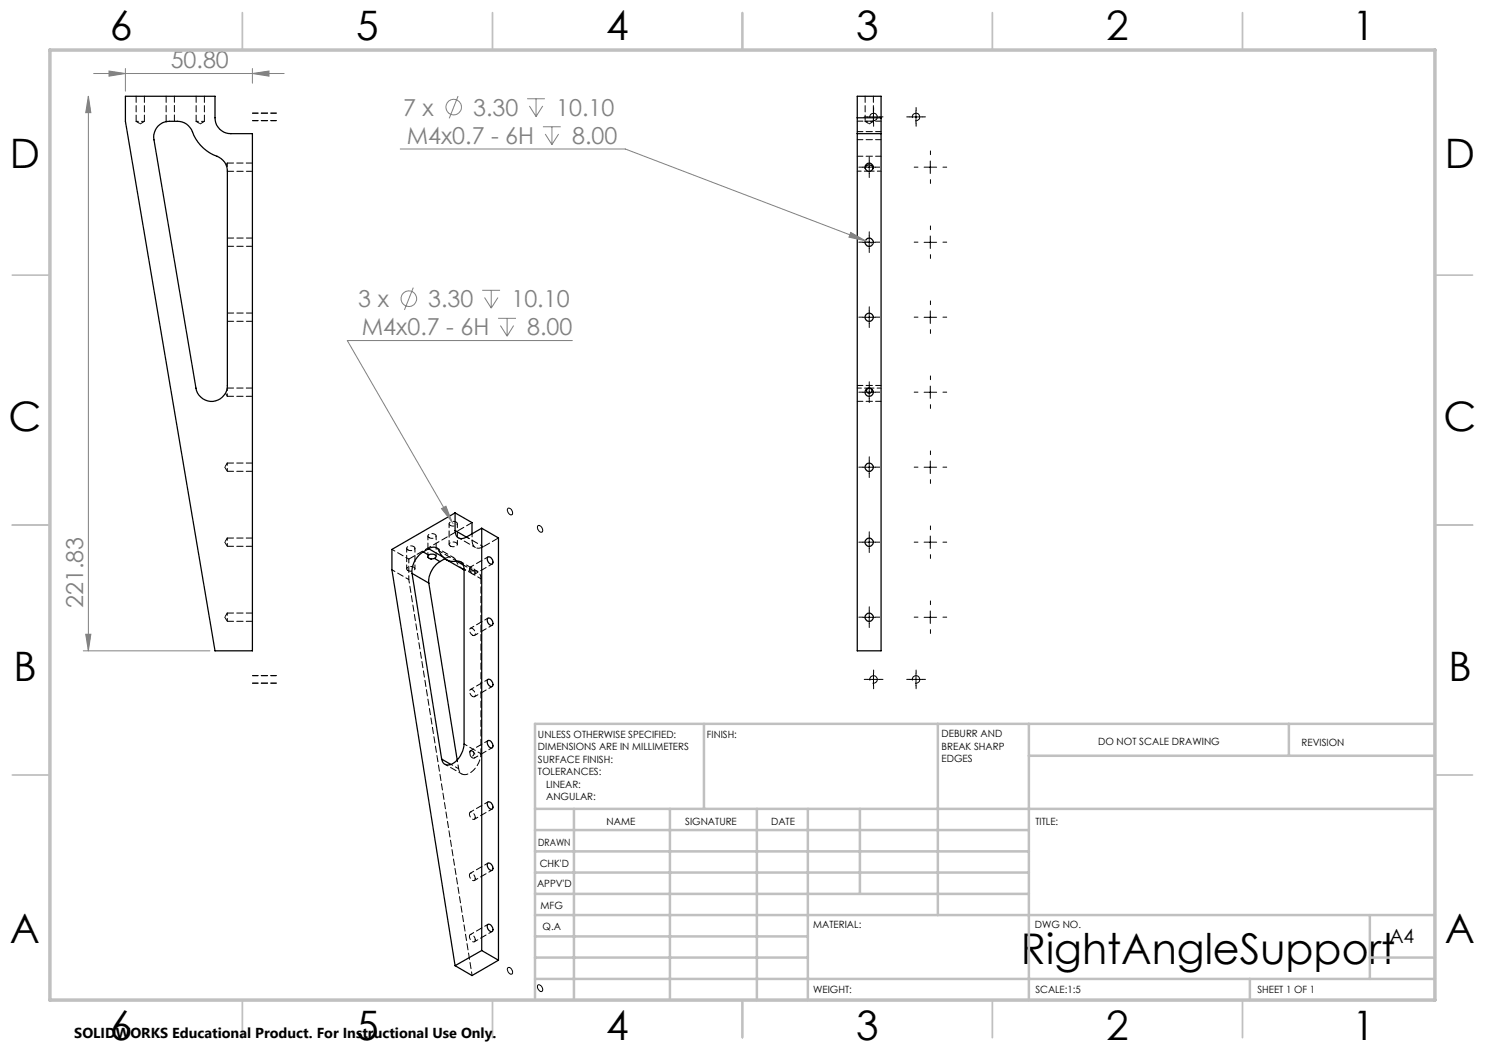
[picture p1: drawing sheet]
<svg xmlns="http://www.w3.org/2000/svg" width="297mm" height="210mm" viewBox="0 0 297 210" stroke-linecap="round" stroke-linejoin="round" font-family="sans-serif">
<g fill="none" stroke="#000" stroke-width=".25">
<path d="M25.1 19.3h17.9v4.3a3.1 3.1 0 0 0 3.2 3.1h4.3v103.5h-7.5l-17.9-105.9zM31.6 25.2a2.99 2.99 0 0 1 2.3-.9 4.2 4.2 0 0 1 3.8 .8 3.9 3.9 0 0 1 1.1 2 8.6 8.6 0 0 0 5 4.4l.4 .2a3 3 0 0 1 1.3 2.5v42.9a3.2 3.2 0 0 1-2.9 3.2 3.2 3.2 0 0 1-3.4-2.7l-8.4-49.6a3.3 3.3 0 0 1 .8-2.8zM33.2 24.3h.1M171.4 23.6v3.1M171.4 26.7v103.5h4.8v-103.5M171.4 23.6v-4.3h4.8v4.3M171.4 26.7h4.8M171.4 23.6h4.8M173 33.7a.8 .8 0 0 1 .8-.7 .8 .8 0 0 1 .8 .7M176.2 23.6v3.1M173.6 77.7a.53 .53 0 0 0-.2 .8 .53 .53 0 0 0 .8 0 .53 .53 0 0 0-.1-.8M173.7 77.6h.3"/>
<path d="M82.4 114.7l5.9 37.1M82.4 114.7l3.4 1.9M84.6 110.4a4.7 4.7 0 0 0-2.2 4.3M84.6 110.4l1.1 .6M85.7 109.7a1.42 1.42 0 0 1 2.4 1 3 3 0 0 0 3.2 1.5M85.7 111a.52 .52 0 0 0 0 .6 .52 .52 0 0 0 .7 .2l.5-.1M85.7 111a.98 .98 0 0 1 1.5 .3l-.3 .4M85.7 109.7l-1.1 .7M85.7 109.7l2.8 1.6M85.8 116.6l5.6 35.4M86.9 111.7l1.1 .6M88 112.3a4.9 4.9 0 0 0-2.2 4.3"/>
<path d="M89 111.8l-1 .5M89.2 111.9l3.6 2.1M91 106.1a1.37 1.37 0 0 0 .7 1.5 1.37 1.37 0 0 0 1.6-.2M91 102.6l-12.6 7.3v4.1l12.6 79.1M91 102.6v3.5M91 102.6l3.4 1.9v2.3M91 106.1l2.3 1.3M91.3 112.2a1.33 1.33 0 0 1 1.5 1.6v35a4.8 4.8 0 0 1-2.8 4.2 1.27 1.27 0 0 1-1.7-1.2M91.3 112.2l1.4 .8M96.3 105.6v84.5M96.3 105.6l3.4 2v84.4M96.3 105.6l-3 1.8"/>
<path d="M97.5 111.4a.87 .87 0 0 1 .9 .5 .87 .87 0 0 1 0 .9 1.03 1.03 0 0 1-.9-1.4zM97.5 135.9a.87 .87 0 0 1 .9 .4 .87 .87 0 0 1 0 1 1.03 1.03 0 0 1-.9-1.4zM97.5 123.7a.87 .87 0 0 1 .9 .4 .87 .87 0 0 1 0 1 1.03 1.03 0 0 1-.9-1.4zM88.3 151.8l1.9 1.1M97.5 148.2a.87 .87 0 0 1 1.1 1.2l-.1 .1a.88 .88 0 0 1-.9-.3 .88 .88 0 0 1-.1-.9zM97.5 172.7a.87 .87 0 0 1 .9 .4 .87 .87 0 0 1 0 1 1.03 1.03 0 0 1-.9-1.4zM97.5 160.4a.87 .87 0 0 1 .9 .5 .87 .87 0 0 1 0 .9 1.07 1.07 0 0 1-.9-1.4zM96.3 190.1l3.4 1.9M96.3 190.1l-5.3 3M97.5 184.9a.87 .87 0 0 1 .9 .4 .87 .87 0 0 1 0 1 1.03 1.03 0 0 1-.9-1.4zM99.7 192l-5.3 3.1-3.4-2"/>
<circle cx="173.8" cy="33.4" r=".82"/>
<circle cx="173.8" cy="48.4" r=".83"/>
<circle cx="173.8" cy="63.5" r=".82"/>
<circle cx="173.8" cy="78.5" r=".82"/>
<circle cx="173.8" cy="93.4" r=".82"/>
<circle cx="173.8" cy="108.4" r=".82"/>
<circle cx="173.8" cy="123.4" r=".83"/>
</g>
<g fill="none" stroke="#000" stroke-width=".2" stroke-dasharray="1.3 .6" stroke-dashoffset=".5">
<path d="M27.2 24.3l.9 .5M28.1 24.8l.8-.5M39.2 24.3l.9 .5M40.1 24.8l.8-.5M45.5 32.6v1.1M171.5 34.2h2.1M173 24.3l.9 .5M173.9 24.8l.8-.5M174.1 34.2h2.1M171.5 77.6h2.2M174 77.6h2.2M45 93.4l.5 .9"/>
<path d="M45.5 92.6l-.5 .8M45 108.4l.5 .9M45.5 107.6l-.5 .8M81.3 109.6v4.2M81.6 114.1a.4 .4 0 0 1-.2-.5 .4 .4 0 0 1 .4-.3l.9 .1a.4 .4 0 0 1 .3 .5 .4 .4 0 0 1-.5 .3l-.9-.1M81.6 110a.4 .4 0 0 1-.2-.5 .4 .4 0 0 1 .4-.3l.9 .1a.4 .4 0 0 1 .3 .5 .4 .4 0 0 1-.5 .3l-.9-.1M81.8 115.9l12.6 79.2M81.8 111.8v4.1M83 113.8v-4.2M85.6 107.2v4.1M85.8 107.5a.4 .4 0 0 1-.2-.4 .4 .4 0 0 1 .4-.3l1 .1a.4 .4 0 0 1 .2 .4 .4 .4 0 0 1-.4 .3l-1-.1M87.2 111.3v-4.1"/>
<path d="M89.8 104.7v4.2M90.1 105.1a.4 .4 0 0 1-.3-.5 .4 .4 0 0 1 .5-.3l.9 .1a.4 .4 0 0 1 .3 .5 .4 .4 0 0 1-.5 .3l-.9-.1M90.1 109.2a.4 .4 0 0 1-.3-.5 .4 .4 0 0 1 .5-.3l.9 .1a.4 .4 0 0 1 .3 .5 .4 .4 0 0 1-.5 .3l-.9-.1M91.2 112.2l.5 .9 .9 .7M91.5 108.9v-4.2M94.9 114.8l3.5-2M97.6 111.4l-3.5 2M45 123.4l.5 .9M45.5 122.6l-.5 .8M94.5 139.3a.9 .9 0 0 1-.3-1.4 .93 .93 0 0 1 .6 1.5l-.3-.1M94.5 127a.9 .9 0 0 1-.3-1.4 .93 .93 0 0 1 .6 1.5l-.3-.1M94.9 139.3l3.6-2"/>
<path d="M94.9 127.1l3.6-2.1M97.6 135.9l-3.5 2M97.6 123.6l-3.5 2.1M94.9 151.6l3.5-2.1M97.6 148.1l-3.5 2.1M94.9 176.1l3.5-2.1M94.9 163.9l3.5-2.1M95.1 175.7a.9 .9 0 0 0-1.1-1 .93 .93 0 0 0 .9 1.4l.2-.4M95.1 163.5a.9 .9 0 0 0-1.1-1 .93 .93 0 0 0 .9 1.3l.2-.3M97.6 172.6l-3.5 2.1M97.6 160.4l-3.5 2M94.9 188.3l3.5-2"/>
<path d="M95.1 188a.9 .9 0 0 0-1.1-1 .93 .93 0 0 0 .9 1.3l.2-.3M97.6 184.9l-3.5 2"/>
</g>
<g fill="none" stroke="#000" stroke-width=".2" stroke-dasharray="1.3 .6">
<path d="M27.2 19.2v5.1M33.2 19.2v5.1M39.2 19.2v5.1M173 19.2v5.1M28.9 24.3v-5.1M33.2 24.3h.2M33.2 24.3h.1M33.4 24.3h-.1M34.9 24.2v-5M40.9 24.3v-5.1M45.5 32.6l-.3 .4M45.5 34.3h5"/>
<path d="M50.5 32.6h-5M174.7 24.3v-5.1M45.5 49.3h5M50.5 47.6h-5M45.5 79.3h5M45.5 64.3h5M50.5 77.6h-5M50.5 62.6h-5M45.5 94.3h5M50.5 92.6h-5M45.5 109.3h5M50.5 107.6h-5"/>
<path d="M89.1 111.7h-.1M94.4 104.5l-12.6 7.3M94.7 114.9l.3-.2M94.7 114.9l-.4-.2M45.5 124.3h5M50.5 122.6h-5M94.7 150.4l-.4-.3"/>
</g>
<path d="M27.2 24.3h1.7M39.2 24.3h1.7M173 24.3h1.7M45.5 77.7v1.6M45.5 92.6v1.7M45.5 107.6v1.7M45.5 122.6v1.7" fill="none" stroke="#000" stroke-width=".2" stroke-dasharray="1.3 .6" stroke-dashoffset=".8"/>
<path d="M45.1 78.7l.4 .6M86.2 111.8l-.6-.4M93.9 114l.4 .7M94.7 114.2l-2-1.2M95 114.7a.97 .97 0 0 0-1-1.2l-.1 .5" fill="none" stroke="#000" stroke-width=".2" stroke-dasharray="1.3 .6" stroke-dashoffset=".4"/>
<path d="M55.3 24.1h-4.8M55.3 22.6h-4.8M171.5 26.3h4.7M176.2 31.2h-4.7M176.2 27.9h-4.7M176.2 24.2h-4.7M176.2 77.1h-4.7M171.5 80.3h4.7M55.3 136.6h-4.8M55.3 135.1h-4.8" fill="none" stroke="#000" stroke-width=".2" stroke-dasharray="1.3 .6" stroke-dashoffset=".2"/>
<path d="M91.7 153.7a1.36 1.36 0 0 0 1 1.2 1.36 1.36 0 0 0 1.4-.4 5 5 0 0 0 2.1-3.8M94.3 150.1a.5 .5 0 0 0-.4 .4 .5 .5 0 0 0 .1 .5l.5 .6a.4 .4 0 0 0 .5-.1 .4 .4 0 0 0 0-.5l-.3-.6" fill="none" stroke="#000" stroke-width=".2" stroke-dasharray="1.3 .6" stroke-dashoffset=".7"/>
<path d="M78.4 109.9l3.4 1.9M78.4 114l3.4 1.9M87.9 110.2l3.3 2M90.7 111.5l-3.4-1.9M91.7 107.6l3.4 1.9M93.3 107.4l3.4 1.9M93.3 107.4l1.1 .6M94.4 106.8v1.2M95.5 114.3l-3.3-2M89 152.8l3.4 2M96.2 150.7l-3.4-1.9" fill="none" stroke="#000" stroke-width=".2" stroke-dasharray="1.3 .6" stroke-dashoffset=".6"/>
<path d="M89.1 111.7l-.6-.4M91.2 112.2a1.32 1.32 0 0 0-2.1-.5M96.2 115.7a1.32 1.32 0 0 0-1.5-1.5M94.3 150.1a.61 .61 0 0 0-.3 .6 .61 .61 0 0 0 .4 .5l.4-.3-.1-.5M96.2 150.7v-35" fill="none" stroke="#000" stroke-width=".2" stroke-dasharray="1.3 .6" stroke-dashoffset=".3"/>
<path d="M92.8 113.8l1.5 .9M94.7 114.9l1.5 .8M95 114.7a1.38 1.38 0 0 0-1-.9l-.1 .2M90.2 152.9l1.5 .8M91.4 152l.3 1.7" fill="none" stroke="#000" stroke-width=".2" stroke-dasharray="1.3 .6" stroke-dashoffset=".9"/>
<path d="M96.7 109.3l3-1.7" fill="none" stroke="#000" stroke-width=".2" stroke-dasharray="1.3 .6" stroke-dashoffset="-.2"/>
<path d="M92.8 114l.9 .2h1" fill="none" stroke="#000" stroke-width=".2" stroke-dasharray="1.3 .6" stroke-dashoffset="1"/>
<path d="M94.4 108a1.37 1.37 0 0 0 .7 1.5 1.37 1.37 0 0 0 1.6-.2" fill="none" stroke="#000" stroke-width=".2" stroke-dasharray="1.3 .6" stroke-dashoffset="-.1"/>
<g fill="none" stroke="#808080" stroke-width=".2">
<path d="M17.7 19.3l.5 3.2h-1.1zM17.7 19.3v110.9M18.7 14.7h38.1M21.8 14.2l3.3 .5-3.3 .5zM25.1 13.7v4.5M50.5 14.7l3.3-.5v1zM50.5 13.7v2.9M91.6 19.2l-1.7 4.5M105.4 19.7h3.6M107.2 19.7v3.6M80 29.8h45.1l48 18.3M105.9 21.2l1.3 2.1"/>
<path d="M108.5 21.2l-1.3 2.1M108.6 25.4h3.5M109 26.8l1.4 2.1M110.4 25.4v3.5M111.7 26.8l-1.3 2.1M82.7 57.5l-1.8 4.5M96.4 58.1h3.6M96.9 59.5l1.3 2.1M98.2 58.1v3.5M99.6 59.5l-1.4 2.1M170.1 46.5l3 1.6-3.3-.7zM173.1 48.1l1.5 .6"/>
<path d="M99.6 63.7h3.6M100.1 65.1l1.3 2.1M101.4 63.7v3.5M102.7 65.1l-1.3 2.1M114.5 68.1h-45l20.9 36.2M88.3 101.7l.9-.5 1.2 3.1zM90.4 104.3l.2 .5M16.7 130.2h25.3M17.1 126.9h1.1l-.5 3.3z"/>
<circle cx="90.7" cy="21.4" r="1.55"/>
<circle cx="81.8" cy="59.7" r="1.55"/>
</g>
<g fill="none" stroke="#000" stroke-width=".2">
<path d="M172.6 33.4h2.5M173.5 23.4h2.5M173.8 32.2v2.5M174 23.6a.75 .75 0 0 1 .6-.9 .75 .75 0 0 1 .9 .8 .75 .75 0 0 1-1 .6M174.7 22.1v2.6M182 23.4h2.5M182.5 23.6a.75 .75 0 0 1 .6-.9 .75 .75 0 0 1 .9 .8 .75 .75 0 0 1-1 .6M183.2 22.1v2.6M184.8 33.4h2.5M186.1 32.2v2.5M172.6 48.5h2.5M173.8 47.2v2.5"/>
<path d="M184.8 48.5h2.5M186.1 47.2v2.5M172.6 78.4h2.5M172.6 63.5h2.5M173.8 62.2v2.5M173.8 77.2v2.5M184.8 78.4h2.5M184.8 63.5h2.5M186.1 62.2v2.5M186.1 77.2v2.5M172.6 93.4h2.5M173.8 92.2v2.5"/>
<path d="M184.8 93.4h2.5M186.1 92.2v2.5M101.6 101.7a.85 .85 0 0 1 .7 1.3 .9 .9 0 0 1-.7-1.3zM107.5 105.2a.77 .77 0 0 1 .8 .2 .77 .77 0 0 1 .2 .8v.1a.62 .62 0 0 1-.7 0 .62 .62 0 0 1-.3-.6zM172.6 108.4h2.5M173.8 107.2v2.5M184.8 108.4h2.5M186.1 107.2v2.5M172.6 123.5h2.5M173.5 135.9h2.5M173.8 122.2v2.5M174 136.1a.75 .75 0 0 1 .6-.9 .75 .75 0 0 1 .9 .8 .75 .75 0 0 1-1 .6"/>
<path d="M174.7 134.6v2.6M182 135.9h2.5M182.5 136.1a.75 .75 0 0 1 .6-.9 .75 .75 0 0 1 .9 .8 .75 .75 0 0 1-1 .6M183.2 134.6v2.6M184.8 123.5h2.5M186.1 122.2v2.5M101.6 193.6a.8 .8 0 0 1 .8 .3 .8 .8 0 0 1-.1 .9 .93 .93 0 0 1-.7-1.2zM107.5 197.1a.77 .77 0 0 1 .8 .2 .77 .77 0 0 1 .2 .8 .52 .52 0 0 1-.5 .2 .52 .52 0 0 1-.4-.5z"/>
</g>
<g fill="none" stroke="#c0c0c0" stroke-width=".35">
<path d="M48.5 2.5v7.5M98.5 2.5v7.5M148.5 2.5v7.5M198.5 2.5v7.5M248.5 2.5v7.5M2.5 55h7.5M287 55h7.5M2.5 105h7.5M287 105h7.5M2.5 155h7.5M287 155h7.5M48.5 200v7.5"/>
<path d="M98.5 200v7.5M148.5 200v7.5M198.5 200v7.5M248.5 200v7.5"/>
</g>
<g fill="none" stroke="#c0c0c0" stroke-width=".5">
<path d="M140.8 144.8v17M187.6 144.8v38.2M205.8 144.8v55.2M205.8 151.2h81.2M257.8 144.8v6.4M287 144.8h-180v55.2M107 161.8h180M107 178.8h98.8M107 174.5h98.8M107 170.3h98.8M107 166h98.8M114.8 161.8v38.2"/>
<path d="M134 161.8v38.2M151.4 161.8v38.2M161.6 161.8v38.2M172 161.8v17M107 195.8h180M107 191.5h54.6M107 187.3h54.6M107 183h180M250 195.8v4.2M274 191.5h13M274 183v12.8"/>
</g>
<path d="M10 10h277v190h-277z" fill="none" stroke="#c0c0c0" stroke-width=".7"/>
<g fill="none" stroke="#000" stroke-width=".2" stroke-dasharray="15.2 1.3 1.3 1.3">
<path d="M172.6 33.4h-.8M173.5 23.4h-.7M173.9 32.2v-.8M173.9 34.7v.8M174.7 22.1v-.6M174.7 24.6v.7M175.1 33.4h.8M176 23.4h.6M182 23.4h-.7M183.2 22.1v-.6M183.2 24.6v.7M183.6 33.4h-.8"/>
<path d="M184.5 23.4h.6M186.1 30.9v-.7M186.1 35.9v.8M188.6 33.4h.7M172.6 48.4h-.8M173.9 47.2v-.8M173.9 49.7v.8M175.1 48.4h.8M183.6 48.4h-.8M186.1 45.9v-.7M186.1 50.9v.8M188.6 48.4h.7"/>
<path d="M172.6 78.4h-.8M172.6 63.4h-.8M173.9 77.2v-.8M173.9 79.7v.8M173.9 62.2v-.8M173.9 64.7v.8M175.1 78.4h.8M175.1 63.4h.8M183.6 63.4h-.8M183.6 78.4h-.8M186.1 60.9v-.7M186.1 65.9v.8"/>
<path d="M186.1 75.9v-.7M188.6 63.4h.7M188.6 78.4h.7M172.6 93.4h-.8M173.9 92.2v-.8M173.9 94.7v.8M175.1 93.4h.8M183.6 93.4h-.8M186.1 80.9v.8M186.1 90.9v-.7M186.1 95.9v.8M188.6 93.4h.7"/>
<path d="M172.6 108.4h-.8M173.9 107.2v-.8M173.9 109.7v.8M175.1 108.4h.8M183.6 108.4h-.8M186.1 105.9v-.7M186.1 110.9v.8M188.6 108.4h.7M172.6 123.4h-.8M173.5 135.9h-.7M173.9 122.2v-.8M173.9 124.7v.8"/>
<path d="M174.7 134.6v-.6M174.7 137.1v.7M175.1 123.4h.8M176 135.9h.6M182 135.9h-.7M183.2 134.6v-.6M183.2 137.1v.7M183.6 123.4h-.8M184.5 135.9h.6M186.1 120.9v-.7M186.1 125.9v.8M188.6 123.4h.7"/>
</g>
<g fill="#808080">
<path d="M170.1 46.5l-.3 .9 3.3 .7zM88.3 101.7l2.1 2.6-1.2-3.1z"/>
<path d="M21.8 14.2l3.3 .5-3.3 .5zM50.5 14.7l3.3-.5v1z"/>
<path d="M17.7 19.3l.5 3.2h-1.1zM17.1 126.9h1.1l-.5 3.3z"/>
</g>
<text font-size="8.5" x="204.2" y="192.7">RightAngleSupport</text>
<g font-size="8.1">
<text x="22" y="8">6</text>
<text x="71.2" y="8">5</text>
<text x="121.2" y="8">4</text>
<text x="171.3" y="8">3</text>
<text x="221.3" y="8">2</text>
<text x="270.5" y="8">1</text>
<text x="2" y="33.6">D</text>
<text x="289" y="33.6">D</text>
<text x="1.7" y="86.1">C</text>
<text x="288.7" y="86.1">C</text>
<text x="2.7" y="136.1">B</text>
<text x="289.7" y="136.1">B</text>
<text x="2" y="188.6">A</text>
<text x="289" y="188.6">A</text>
<text x="22" y="208">6</text>
<text x="71.2" y="208">5</text>
<text x="121.2" y="208">4</text>
<text x="171.3" y="208">3</text>
<text x="221.3" y="208">2</text>
<text x="270.5" y="208">1</text>
</g>
<g font-size="4.7" fill="#808080">
<text x="34.1" y="13.7">50.80</text>
<text x="80.6" y="23.1">7 x</text>
<text x="94.6" y="23.1">3.30</text>
<text x="111.3" y="23.1">10.10</text>
<text x="81.3" y="28.7">M4x0.7 - 6H</text>
<text x="114.4" y="28.7">8.00</text>
<text x="71.7" y="61.4">3 x</text>
<text x="85.6" y="61.4">3.30</text>
<text x="102.3" y="61.4">10.10</text>
<text x="72.4" y="67">M4x0.7 - 6H</text>
<text x="105.5" y="67">8.00</text>
<text x="16.7" y="121.6" transform="rotate(-90 16.7 121.6)">221.83</text>
</g>
<text font-size="3.9" x="277.9" y="188.5">A4</text>
<text font-size="2.9" x="14.9" y="207.6">SOLIDWORKS Educational Product. For Instructional Use Only.</text>
<g font-size="2">
<text x="107.6" y="147.6">UNLESS OTHERWISE SPECIFIED:</text>
<text x="141.4" y="147.6">FINISH:</text>
<text x="188.3" y="147.5">DEBURR AND</text>
<text x="188.3" y="150">BREAK SHARP</text>
<text x="219.6" y="149">DO NOT SCALE DRAWING</text>
<text x="260.3" y="149.2">REVISION</text>
<text x="107.6" y="150.1">DIMENSIONS ARE IN MILLIMETERS</text>
<text x="107.6" y="152.6">SURFACE FINISH:</text>
<text x="107.6" y="155.1">TOLERANCES:</text>
<text x="188.3" y="152.5">EDGES</text>
<text x="109.2" y="157.6">LINEAR:</text>
<text x="109.2" y="160.1">ANGULAR:</text>
<text x="121.3" y="165">NAME</text>
<text x="137" y="164.9">SIGNATURE</text>
<text x="154.2" y="164.9">DATE</text>
<text x="207.1" y="164.9">TITLE:</text>
<text x="107.6" y="169.1">DRAWN</text>
<text x="107.9" y="173.3">CHK'D</text>
<text x="107.4" y="177.4">APPV'D</text>
<text x="108.1" y="181.8">MFG</text>
<text x="108.5" y="186">Q.A</text>
<text x="162.6" y="185.5">MATERIAL:</text>
<text x="207" y="185.5">DWG NO.</text>
<text x="162.6" y="198.5">WEIGHT:</text>
<text x="207.1" y="198.6">SCALE:1:5</text>
<text x="251.5" y="198.6">SHEET 1 OF 1</text>
</g>
</svg>
